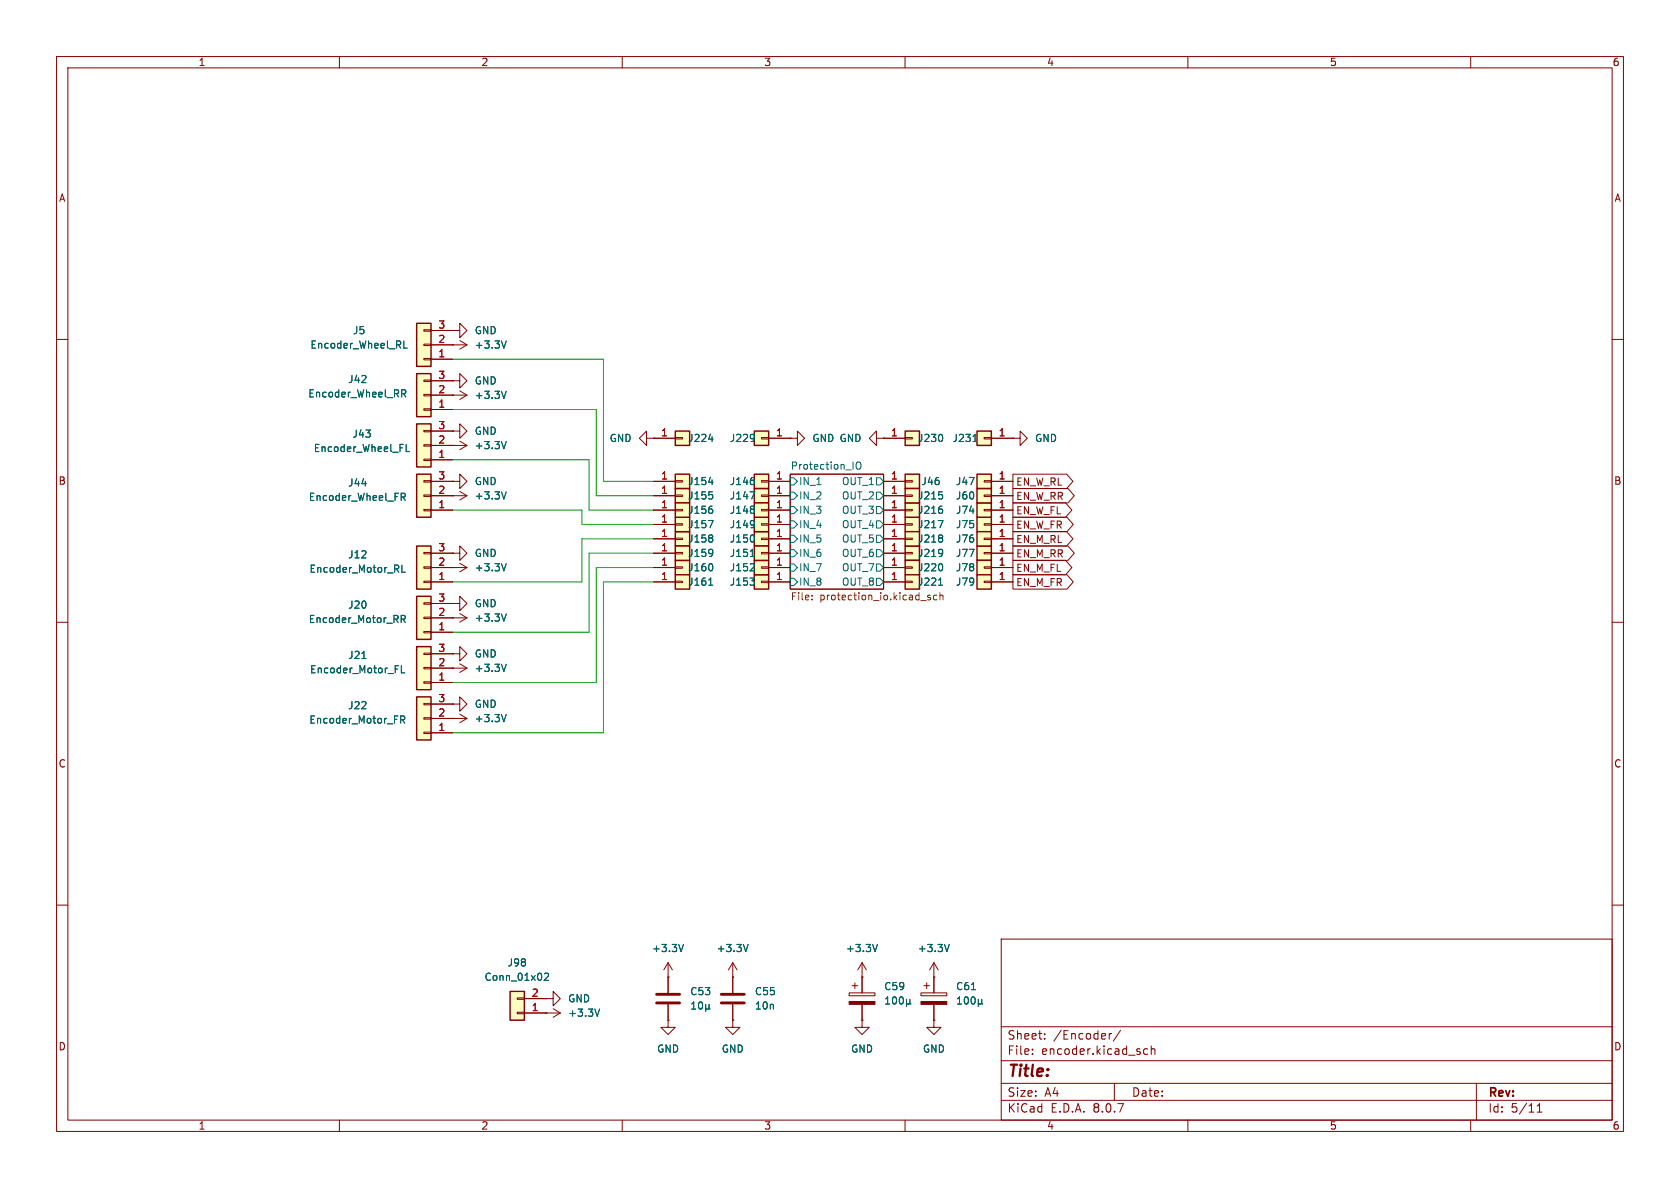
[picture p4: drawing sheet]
<svg xmlns="http://www.w3.org/2000/svg" width="297mm" height="210mm" viewBox="0 0 297 210" stroke-linecap="round" stroke-linejoin="round" font-family="sans-serif">
<g fill="none" stroke="#840000" stroke-width=".18">
<path d="M10 10h277v190h-277zM12 12h273v186h-273zM60 10v2M110 10v2M160 10v2M210 10v2M260 10v2M10 60h2M285 60h2M139.7 83.8h16.5v20.3h-16.5zM10 110h2M285 110h2"/>
<path d="M10 160h2M177 166h108v32h-108zM285 160h2M60 198v2M110 198v2M160 198v2M177 194.5h108M177 191.5h108M177 187.5h108M177 181.5h108M182.5 186.3v.1M182.5 185.5v.1"/>
<path d="M184.7 183.6v.1M184.7 182.8v.1M196.1 182.7v1M196.5 182.7l-.3 .1-.1 .2M197 191.5v3M198.1 182.1l-1.3 2M202.9 185.5l-.4-.1-.3 .3v.4l.1 .2h.6M203.5 185.5l.2-.1 .4 .1 .1 .9M203.5 184.9v1.5M210 198v2M260 198v2M261 191.5v6.5"/>
<path d="M271.7 196.6h.9M271.7 195.5l.5-.4v1.5"/>
</g>
<g fill="none" stroke="#006464" stroke-width=".18">
<path d="M139.7 92.1h.6l.7 .6-.7 .6h-.6zM139.7 89.5h.6l.7 .7-.7 .6h-.6zM139.7 97.2h.6l.7 .6-.7 .6h-.6zM139.7 94.6h.6l.7 .7-.7 .6h-.6zM139.7 87h.6l.7 .6-.7 .7h-.6zM139.7 84.5h.6l.7 .6-.7 .6h-.6zM139.7 99.7h.6l.7 .6-.7 .7h-.6zM151.4 81.9l.3-.2a.43 .43 0 0 1 .5 .4v.4a.42 .42 0 0 1-.4 .5 .42 .42 0 0 1-.4-.5zM154.9 92.1h.7l.6 .6-.6 .6h-.7zM154.9 89.5h.7l.6 .7-.6 .6h-.7zM154.9 97.2h.7l.6 .6-.6 .6h-.7zM154.9 94.6h.7l.6 .7-.6 .6h-.7z"/>
<path d="M154.9 87h.7l.6 .6-.6 .7h-.7zM154.9 84.5h.7l.6 .6-.6 .6h-.7zM154.9 99.7h.7l.6 .6-.6 .7h-.7zM139.7 102.2h.6l.7 .7-.7 .6h-.6zM154.9 102.2h.7l.6 .7-.6 .6h-.7z"/>
</g>
<path d="M143.5 105.9v.1M143.5 105.3v.1M164.5 105.3l-.3-.1-.2 .2 .1 .2 .4 .1v.3h-.5M165.6 105.3l-.3-.1-.3 .2 .1 .6h.5M166.2 105.3l.1-.1 .4 .1v.7M166.2 104.8v1.2" fill="none" stroke="#725600" stroke-width=".18"/>
<path d="M119.4 86.4h2.5v2.5h-2.5z" fill="#ffffc2"/>
<path d="M115.6 87.6h3.8M119.4 87.5h1.2v.3h-1.2z" fill="none" stroke="#840000" stroke-width=".18"/>
<path d="M119.4 86.4h2.5v2.5h-2.5z" fill="none" stroke="#840000" stroke-width=".25"/>
<path d="M125.3 86.9h.6M125.9 87.5l.1 .2-.1 .4" fill="none" stroke="#006464" stroke-width=".18"/>
<path d="M119.4 94h2.5v2.5h-2.5z" fill="#ffffc2"/>
<path d="M115.6 95.3h3.8M119.4 95.1h1.2v.3h-1.2z" fill="none" stroke="#840000" stroke-width=".18"/>
<path d="M119.4 94h2.5v2.5h-2.5z" fill="none" stroke="#840000" stroke-width=".25"/>
<path d="M125.9 94.6l.1 .2-.1 .2M125.9 95.2l.1 .1-.1 .5" fill="none" stroke="#006464" stroke-width=".18"/>
<path d="M119.4 99.1h2.5v2.5h-2.5z" fill="#ffffc2"/>
<path d="M115.6 100.3h3.8M119.4 100.2h1.2v.3h-1.2z" fill="none" stroke="#840000" stroke-width=".18"/>
<path d="M119.4 99.1h2.5v2.5h-2.5z" fill="none" stroke="#840000" stroke-width=".25"/>
<path d="M125.9 99.8l.1 .3-.1 .7" fill="none" stroke="#006464" stroke-width=".18"/>
<path d="M119.4 96.5h2.5v2.6h-2.5z" fill="#ffffc2"/>
<path d="M115.6 97.8h3.8M119.4 97.7h1.2v.2h-1.2z" fill="none" stroke="#840000" stroke-width=".18"/>
<path d="M119.4 96.5h2.5v2.6h-2.5z" fill="none" stroke="#840000" stroke-width=".25"/>
<path d="M125.9 97.2a1.07 1.07 0 0 1-.1 1M126 97.6l-.1 .2" fill="none" stroke="#006464" stroke-width=".18"/>
<path d="M119.4 101.6h2.5v2.5h-2.5z" fill="#ffffc2"/>
<g fill="none" stroke="#840000" stroke-width=".18">
<path d="M80 97.8h1.3v1.3l1.2-1.3-1.2-1.3v1.3M80 97.8h.1M81.3 99.6l1.2 .7M80 100.3h.1M80 106.7h1.3v1.3l1.2-1.3-1.2-1.3v1.3M80 106.7h.1M80 109.2h.1M80 100.3h2.5M80 109.2h2.5M81.3 108.5l1.2 .7M82.5 100.3l-1.2 .8M82.5 109.2l-1.2 .8"/>
<path d="M115.6 102.9h3.8M119.4 102.7h1.2v.3h-1.2z"/>
</g>
<path d="M119.4 101.6h2.5v2.5h-2.5z" fill="none" stroke="#840000" stroke-width=".25"/>
<path d="M89.5 99.6l-.4 1.3M89.5 108.5l-.4 1.3M125.3 103.4h.7" fill="none" stroke="#006464" stroke-width=".18"/>
<path d="M119.4 91.4h2.5v2.6h-2.5z" fill="#ffffc2"/>
<path d="M115.6 92.7h3.8M119.4 92.6h1.2v.2h-1.2z" fill="none" stroke="#840000" stroke-width=".18"/>
<path d="M119.4 91.4h2.5v2.6h-2.5z" fill="none" stroke="#840000" stroke-width=".25"/>
<path d="M125.2 92h.9l-.6 1.3" fill="none" stroke="#006464" stroke-width=".18"/>
<path d="M119.4 88.9h2.5v2.5h-2.5z" fill="#ffffc2"/>
<path d="M80 87.6h.1M80 87.6h2.5M81.3 86.9l1.2 .7M82.5 87.6l-1.2 .8M115.6 90.2h3.8M119.4 90h1.2v.3h-1.2z" fill="none" stroke="#840000" stroke-width=".18"/>
<path d="M119.4 88.9h2.5v2.5h-2.5z" fill="none" stroke="#840000" stroke-width=".25"/>
<path d="M89.5 86.9l-.4 1.3M125.9 90l.1 .2-.1 .5" fill="none" stroke="#006464" stroke-width=".18"/>
<path d="M119.4 76.2h2.5v2.5h-2.5z" fill="#ffffc2"/>
<path d="M115.6 77.5h3.8M119.4 77.3h1.2v.3h-1.2z" fill="none" stroke="#840000" stroke-width=".18"/>
<path d="M119.4 76.2h2.5v2.5h-2.5z" fill="none" stroke="#840000" stroke-width=".25"/>
<path d="M125.3 77.6h.8" fill="none" stroke="#006464" stroke-width=".18"/>
<path d="M119.4 83.8h2.5v2.6h-2.5z" fill="#ffffc2"/>
<path d="M115.6 85.1h3.8M119.4 85h1.2v.2h-1.2z" fill="none" stroke="#840000" stroke-width=".18"/>
<path d="M119.4 83.8h2.5v2.6h-2.5z" fill="none" stroke="#840000" stroke-width=".25"/>
<path d="M125.3 85.2h.8" fill="none" stroke="#006464" stroke-width=".18"/>
<path d="M73.7 66h2.5v7.7h-2.5z" fill="#ffffc2"/>
<path d="M74.9 67.2h1.3v.2h-1.3zM74.9 69.7h1.3v.3h-1.3zM74.9 72.3h1.3v.2h-1.3zM76.2 72.4h3.8M76.2 69.9h3.8M76.2 67.3h3.8" fill="none" stroke="#840000" stroke-width=".18"/>
<path d="M73.7 66h2.5v7.7h-2.5z" fill="none" stroke="#840000" stroke-width=".25"/>
<path d="M71 68.9h.5l.2 .2-.1 .4-.6 .1M71.3 69.6l.4 .6" fill="none" stroke="#006464" stroke-width=".18"/>
<path d="M73.7 74.9h2.5v7.7h-2.5z" fill="#ffffc2"/>
<path d="M74.9 76.1h1.3v.2h-1.3zM74.9 78.6h1.3v.3h-1.3zM76.2 78.7h3.8M76.2 76.2h3.8M74.9 81.2h1.3v.2h-1.3zM76.2 81.3h3.8" fill="none" stroke="#840000" stroke-width=".18"/>
<path d="M73.7 74.9h2.5v7.7h-2.5z" fill="none" stroke="#840000" stroke-width=".25"/>
<path d="M71.8 78.6v1.2h.6" fill="none" stroke="#006464" stroke-width=".18"/>
<path d="M73.7 83.8h2.5v7.6h-2.5z" fill="#ffffc2"/>
<g fill="none" stroke="#840000" stroke-width=".18">
<path d="M80 58.4h1.3v1.3l1.2-1.3-1.2-1.2v1.2M80 58.4h.1M80 61h.1M80 69.9h.1M80 67.3h1.3v1.3l1.2-1.3-1.2-1.3v1.3M80 67.3h.1M80 61h2.5M80 69.9h2.5M81.3 60.2l1.2 .8M81.3 69.1l1.2 .8M82.5 61l-1.2 .7M82.5 69.9l-1.2 .7"/>
<path d="M74.9 85h1.3v.2h-1.3zM74.9 87.5h1.3v.3h-1.3zM74.9 90h1.3v.3h-1.3zM76.2 90.2h3.8M76.2 87.6h3.8M76.2 85.1h3.8M80 85.1h1.3v1.3l1.2-1.3-1.2-1.3v1.3M80 85.1h.1"/>
</g>
<path d="M73.7 83.8h2.5v7.6h-2.5z" fill="none" stroke="#840000" stroke-width=".25"/>
<path d="M89.5 60.3l-.4 1.2M89.5 69.2l-.4 1.2M70.9 87.2h.5l.3 .2-.2 .4-.6 .1M71.2 87.9l.5 .6" fill="none" stroke="#006464" stroke-width=".18"/>
<path d="M73.7 57.2h2.5v7.6h-2.5z" fill="#ffffc2"/>
<path d="M74.9 58.3h1.3v.2h-1.3zM76.2 58.4h3.8M74.9 60.8h1.3v.3h-1.3zM74.9 63.4h1.3v.2h-1.3zM76.2 63.5h3.8M76.2 61h3.8M150.1 175.5h4.6v.5h-4.6zM150.6 174.2h1M151.1 173.7v1.1M152.4 172.7v2.8M152.4 177.5v2.8" fill="none" stroke="#840000" stroke-width=".18"/>
<path d="M73.7 57.2h2.5v7.6h-2.5z" fill="none" stroke="#840000" stroke-width=".25"/>
<path d="M71.4 60.3v1.2h.6M156.6 177.5h.7M156.6 176.6l.3-.4v1.3M158 176.3l.1-.1a.68 .68 0 0 1 .4 .7 .68 .68 0 0 1-.4 .6 .84 .84 0 0 1-.1-1.2zM159.1 176.3l.2-.1a.68 .68 0 0 1 .4 .7 .68 .68 0 0 1-.4 .6l-.2-.1-.1-.4zM160.3 177.3l.1 .2h.3l.2-.2M160.3 176.6v1.3M160.9 177.3l.1 .2M160.9 176.6v.7" fill="none" stroke="#006464" stroke-width=".18"/>
<path d="M150.1 177h4.6v.5h-4.6z" fill="#840000" stroke="#840000" stroke-width=".18"/>
<path d="M90.2 175.3h2.5v5h-2.5z" fill="#ffffc2"/>
<g fill="none" stroke="#840000" stroke-width=".18">
<path d="M80 118.1h.1M80 118.1h2.5M81.3 117.3l1.2 .8M82.5 118.1l-1.2 .8M91.4 176.4h1.3v.3h-1.3zM91.4 178.9h1.3v.3h-1.3zM92.7 179.1h6.4M92.7 176.5h3.8M96.5 176.5h1.3v-1.2l1.3 1.2-1.3 1.3v-1.3M96.5 176.5h.1M96.5 179.1h.1M97.8 178.3l1.3 .8"/>
<path d="M99.1 179.1l-1.3 .7M118.1 172.7h.1M118.1 170.2l-.8 1.3M118.1 170.2v5.3M118.1 177.5v2.8M118.1 170.2l.8 1.3M129.5 172.7h.1M129.5 170.2l-.7 1.3M129.5 170.2v5.3M129.5 177.5v2.8M129.5 170.2l.8 1.3M152.4 172.7h.1"/>
<path d="M152.4 170.2l-.8 1.3M152.4 170.2v2.5M152.4 170.2l.8 1.3M162.8 175.5h4.6v.5h-4.6zM163.3 174.2h1M163.8 173.7v1.1M165.1 172.7h.1M165.1 170.2v5.3M165.1 177.5v2.8M165.1 170.2l-.8 1.3M165.1 170.2l.8 1.3M118.1 180.3v1.3h1.3l-1.3 1.3-1.3-1.3h1.3"/>
<path d="M118.1 180.3h.1M129.5 180.3v1.3h1.3l-1.3 1.3-1.2-1.3h1.2M129.5 180.3h.1M152.4 180.3v1.3h1.3l-1.3 1.3-1.3-1.3h1.3M152.4 180.3h.1M165.1 180.3v1.3h1.3l-1.3 1.3-1.3-1.3h1.3M165.1 180.3h.1"/>
</g>
<path d="M90.2 175.3h2.5v5h-2.5z" fill="none" stroke="#840000" stroke-width=".25"/>
<g fill="none" stroke="#006464" stroke-width=".18">
<path d="M89.5 117.4l-.4 1.3M96.2 172.2l.5-.2 .3 .4-.8 .9h.8M106 178.4l-.4 1.2M120.8 166.9l-.4 1.3M122.3 178.4h.7M122.3 177.5l.3-.4v1.3M123.7 177.2l.1-.1a.68 .68 0 0 1 .4 .6 .68 .68 0 0 1-.4 .7 .84 .84 0 0 1-.1-1.2zM124.8 178.2l.1 .2h.3l.2-.2M124.8 177.5v1.3M125.4 178.2l.1 .2M125.4 177.5v.7M132.3 166.9l-.5 1.3"/>
<path d="M155.1 166.9l-.4 1.3M167.8 166.9l-.4 1.3M169.3 177.5h.7M169.3 176.6l.3-.4v1.3M170.6 176.3l.2-.1a.68 .68 0 0 1 .4 .7 .68 .68 0 0 1-.4 .6l-.2-.1-.1-.4zM171.7 175h.8M171.8 176.3l.2-.1a.68 .68 0 0 1 .4 .7 .68 .68 0 0 1-.4 .6l-.2-.1-.1-.4zM173 177.3l.1 .2h.3l.2-.2M173 176.6v1.3M173.6 177.3l.1 .2M173.6 176.6v.7"/>
</g>
<path d="M116.1 177.3h4M116.1 175.8h4M127.5 177.3h4.1M127.5 175.8h4.1" fill="none" stroke="#840000" stroke-width=".51"/>
<path d="M162.8 177h4.6v.5h-4.6z" fill="#840000" stroke="#840000" stroke-width=".18"/>
<path d="M73.7 114.3h2.5v7.6h-2.5z" fill="#ffffc2"/>
<path d="M74.9 115.4h1.3v.3h-1.3zM74.9 118h1.3v.2h-1.3zM76.2 118.1h3.8M76.2 115.6h3.8M74.9 120.5h1.3v.3h-1.3zM76.2 120.7h3.8" fill="none" stroke="#840000" stroke-width=".18"/>
<path d="M73.7 114.3h2.5v7.6h-2.5z" fill="none" stroke="#840000" stroke-width=".25"/>
<path d="M64 116.4h.7M69.9 117.7h.6M71 117.7v1.2h.6" fill="none" stroke="#006464" stroke-width=".18"/>
<path d="M73.7 96.5h2.5v7.6h-2.5z" fill="#ffffc2"/>
<path d="M74.9 97.7h1.3v.2h-1.3zM76.2 97.8h3.8M74.9 100.2h1.3v.3h-1.3zM74.9 102.7h1.3v.3h-1.3zM76.2 102.9h3.8M76.2 100.3h3.8" fill="none" stroke="#840000" stroke-width=".18"/>
<path d="M73.7 96.5h2.5v7.6h-2.5z" fill="none" stroke="#840000" stroke-width=".25"/>
<path d="M71 99.9v1.3h.7" fill="none" stroke="#006464" stroke-width=".18"/>
<path d="M73.7 105.4h2.5v7.6h-2.5z" fill="#ffffc2"/>
<path d="M74.9 106.6h1.3v.2h-1.3zM74.9 109.1h1.3v.2h-1.3zM74.9 111.6h1.3v.3h-1.3zM76.2 111.8h3.8M76.2 109.2h3.8M76.2 106.7h3.8" fill="none" stroke="#840000" stroke-width=".18"/>
<path d="M73.7 105.4h2.5v7.6h-2.5z" fill="none" stroke="#840000" stroke-width=".25"/>
<path d="M70.9 109.4h.6l.2-.2-.1-.3-.7-.1v1.3M71.2 109.4l.5 .7" fill="none" stroke="#006464" stroke-width=".18"/>
<path d="M73.7 123.2h2.5v7.6h-2.5z" fill="#ffffc2"/>
<g fill="none" stroke="#840000" stroke-width=".18">
<path d="M80 115.6h1.3v1.2l1.2-1.2-1.2-1.3v1.3M80 115.6h.1M74.9 124.3h1.3v.3h-1.3zM74.9 126.9h1.3v.2h-1.3zM74.9 129.4h1.3v.3h-1.3zM76.2 129.5h3.8M76.2 127h6.3M76.2 124.5h3.8M80 124.5h1.3v-1.3l1.2 1.3-1.2 1.2v-1.2M80 124.5h.1M80 127h.1M81.3 126.2l1.2 .8"/>
<path d="M82.5 127l-1.2 .8"/>
</g>
<path d="M73.7 123.2h2.5v7.6h-2.5z" fill="none" stroke="#840000" stroke-width=".25"/>
<path d="M70.8 127.2h.6l.2-.2-.1-.3-.7-.1v1.2M71.1 127.2l.5 .6M89.5 126.3l-.4 1.3" fill="none" stroke="#006464" stroke-width=".18"/>
<path d="M172.7 96.5h2.6v2.6h-2.6z" fill="#ffffc2"/>
<path d="M174 97.7h1.3v.2h-1.3zM175.3 97.8h3.8" fill="none" stroke="#840000" stroke-width=".18"/>
<path d="M172.7 96.5h2.6v2.6h-2.6z" fill="none" stroke="#840000" stroke-width=".25"/>
<path d="M172.7 99.1h2.6v2.5h-2.6z" fill="#ffffc2"/>
<path d="M174 100.2h1.3v.3h-1.3zM175.3 100.3h3.8" fill="none" stroke="#840000" stroke-width=".18"/>
<path d="M172.7 99.1h2.6v2.5h-2.6z" fill="none" stroke="#840000" stroke-width=".25"/>
<path d="M172.7 101.6h2.6v2.5h-2.6z" fill="#ffffc2"/>
<path d="M174 102.7h1.3v.3h-1.3zM175.3 102.9h3.8" fill="none" stroke="#840000" stroke-width=".18"/>
<path d="M172.7 101.6h2.6v2.5h-2.6z" fill="none" stroke="#840000" stroke-width=".25"/>
<path d="M172.7 91.4h2.6v2.6h-2.6z" fill="#ffffc2"/>
<path d="M174 92.6h1.3v.2h-1.3zM175.3 92.7h3.8" fill="none" stroke="#840000" stroke-width=".18"/>
<path d="M172.7 91.4h2.6v2.6h-2.6z" fill="none" stroke="#840000" stroke-width=".25"/>
<path d="M133.3 94h2.6v2.5h-2.6z" fill="#ffffc2"/>
<path d="M134.6 95.1h1.3v.3h-1.3zM135.9 95.3h3.8" fill="none" stroke="#840000" stroke-width=".18"/>
<path d="M133.3 94h2.6v2.5h-2.6z" fill="none" stroke="#840000" stroke-width=".25"/>
<path d="M133.3 94.7l.1 .3-.1 .7" fill="none" stroke="#006464" stroke-width=".18"/>
<path d="M172.7 88.9h2.6v2.5h-2.6z" fill="#ffffc2"/>
<path d="M174 90h1.3v.3h-1.3zM175.3 90.2h3.8" fill="none" stroke="#840000" stroke-width=".18"/>
<path d="M172.7 88.9h2.6v2.5h-2.6z" fill="none" stroke="#840000" stroke-width=".25"/>
<path d="M133.3 91.4h2.6v2.6h-2.6z" fill="#ffffc2"/>
<path d="M134.6 92.6h1.3v.2h-1.3zM135.9 92.7h3.8" fill="none" stroke="#840000" stroke-width=".18"/>
<path d="M133.3 91.4h2.6v2.6h-2.6z" fill="none" stroke="#840000" stroke-width=".25"/>
<path d="M133.3 92.1a1.07 1.07 0 0 1-.1 1.1M133.4 92.6l-.1 .1" fill="none" stroke="#006464" stroke-width=".18"/>
<path d="M133.3 101.6h2.6v2.5h-2.6z" fill="#ffffc2"/>
<path d="M134.6 102.7h1.3v.3h-1.3zM135.9 102.9h3.8" fill="none" stroke="#840000" stroke-width=".18"/>
<path d="M133.3 101.6h2.6v2.5h-2.6z" fill="none" stroke="#840000" stroke-width=".25"/>
<path d="M132.6 102.2h.8l-.4 .5M133.3 102.7l.1 .2-.1 .5" fill="none" stroke="#006464" stroke-width=".18"/>
<path d="M133.3 99.1h2.6v2.5h-2.6z" fill="#ffffc2"/>
<path d="M134.6 100.2h1.3v.3h-1.3zM135.9 100.3h3.8" fill="none" stroke="#840000" stroke-width=".18"/>
<path d="M133.3 99.1h2.6v2.5h-2.6z" fill="none" stroke="#840000" stroke-width=".25"/>
<path d="M133.3 99.7l.1 .2-.1 .3-.7 .7h.8" fill="none" stroke="#006464" stroke-width=".18"/>
<path d="M172.7 94h2.6v2.5h-2.6z" fill="#ffffc2"/>
<path d="M174 95.1h1.3v.3h-1.3zM175.3 95.3h3.8" fill="none" stroke="#840000" stroke-width=".18"/>
<path d="M172.7 94h2.6v2.5h-2.6z" fill="none" stroke="#840000" stroke-width=".25"/>
<path d="M172.7 86.4h2.6v2.5h-2.6z" fill="#ffffc2"/>
<path d="M174 87.5h1.3v.3h-1.3zM175.3 87.6h3.8" fill="none" stroke="#840000" stroke-width=".18"/>
<path d="M172.7 86.4h2.6v2.5h-2.6z" fill="none" stroke="#840000" stroke-width=".25"/>
<path d="M160 83.8h2.6v2.6h-2.6z" fill="#ffffc2"/>
<path d="M154.9 77.5v-1.3l-1.2 1.3 1.2 1.2v-1.2h1.3M156.2 77.5h.1M156.2 85.1h3.8M160 85h1.3v.2h-1.3z" fill="none" stroke="#840000" stroke-width=".18"/>
<path d="M160 83.8h2.6v2.6h-2.6z" fill="none" stroke="#840000" stroke-width=".25"/>
<path d="M160 91.4h2.6v2.6h-2.6z" fill="#ffffc2"/>
<path d="M156.2 92.7h3.8M160 92.6h1.3v.2h-1.3z" fill="none" stroke="#840000" stroke-width=".18"/>
<path d="M160 91.4h2.6v2.6h-2.6z" fill="none" stroke="#840000" stroke-width=".25"/>
<path d="M165.9 92h.8l-.5 1.3" fill="none" stroke="#006464" stroke-width=".18"/>
<path d="M160 96.5h2.6v2.6h-2.6z" fill="#ffffc2"/>
<path d="M156.2 97.8h3.8M160 97.7h1.3v.2h-1.3z" fill="none" stroke="#840000" stroke-width=".18"/>
<path d="M160 96.5h2.6v2.6h-2.6z" fill="none" stroke="#840000" stroke-width=".25"/>
<path d="M166.5 97.2h.1a1.07 1.07 0 0 1-.1 1M166.6 97.6l-.1 .2" fill="none" stroke="#006464" stroke-width=".18"/>
<path d="M160 99.1h2.6v2.5h-2.6z" fill="#ffffc2"/>
<path d="M156.2 100.3h3.8M160 100.2h1.3v.3h-1.3z" fill="none" stroke="#840000" stroke-width=".18"/>
<path d="M160 99.1h2.6v2.5h-2.6z" fill="none" stroke="#840000" stroke-width=".25"/>
<path d="M166.5 99.8l.1 .3-.1 .7" fill="none" stroke="#006464" stroke-width=".18"/>
<path d="M160 94h2.6v2.5h-2.6z" fill="#ffffc2"/>
<path d="M156.2 95.3h3.8M160 95.1h1.3v.3h-1.3z" fill="none" stroke="#840000" stroke-width=".18"/>
<path d="M160 94h2.6v2.5h-2.6z" fill="none" stroke="#840000" stroke-width=".25"/>
<path d="M166.5 94.6l.1 .2-.1 .2M166.5 95.2l.1 .1-.1 .5" fill="none" stroke="#006464" stroke-width=".18"/>
<path d="M160 88.9h2.6v2.5h-2.6z" fill="#ffffc2"/>
<path d="M156.2 90.2h3.8M160 90h1.3v.3h-1.3z" fill="none" stroke="#840000" stroke-width=".18"/>
<path d="M160 88.9h2.6v2.5h-2.6z" fill="none" stroke="#840000" stroke-width=".25"/>
<path d="M166.5 90l.1 .2-.1 .5" fill="none" stroke="#006464" stroke-width=".18"/>
<path d="M160 86.4h2.6v2.5h-2.6z" fill="#ffffc2"/>
<path d="M156.2 87.6h3.8M160 87.5h1.3v.3h-1.3z" fill="none" stroke="#840000" stroke-width=".18"/>
<path d="M160 86.4h2.6v2.5h-2.6z" fill="none" stroke="#840000" stroke-width=".25"/>
<path d="M166 86.9h.6M166.5 87.5l.1 .2-.1 .4" fill="none" stroke="#006464" stroke-width=".18"/>
<path d="M160 101.6h2.6v2.5h-2.6z" fill="#ffffc2"/>
<path d="M80 78.7h.1M80 76.2h1.3v1.3l1.2-1.3-1.2-1.3v1.3M80 76.2h.1M80 78.7h2.5M81.3 78l1.2 .7M82.5 78.7l-1.2 .8M114.3 77.5v-1.3l-1.3 1.3 1.3 1.2v-1.2h1.3M115.6 77.5h.1M179.1 77.5h1.2v-1.3l1.3 1.3-1.3 1.2v-1.2M179.1 77.5h.1M156.2 102.9h3.8M160 102.7h1.3v.3h-1.3z" fill="none" stroke="#840000" stroke-width=".18"/>
<path d="M160 101.6h2.6v2.5h-2.6z" fill="none" stroke="#840000" stroke-width=".25"/>
<path d="M89.5 78l-.4 1.3M165.9 103.4h.7" fill="none" stroke="#006464" stroke-width=".18"/>
<path d="M160 76.2h2.6v2.5h-2.6z" fill="#ffffc2"/>
<path d="M139.7 77.5h1.3v-1.3l1.2 1.3-1.2 1.2v-1.2M139.7 77.5h.1M156.2 77.5h3.8M160 77.3h1.3v.3h-1.3z" fill="none" stroke="#840000" stroke-width=".18"/>
<path d="M160 76.2h2.6v2.5h-2.6z" fill="none" stroke="#840000" stroke-width=".25"/>
<path d="M166.5 76.9l.1 .4-.1 .6" fill="none" stroke="#006464" stroke-width=".18"/>
<path d="M133.3 86.4h2.6v2.5h-2.6z" fill="#ffffc2"/>
<path d="M134.6 87.5h1.3v.3h-1.3zM135.9 87.6h3.8" fill="none" stroke="#840000" stroke-width=".18"/>
<path d="M133.3 86.4h2.6v2.5h-2.6z" fill="none" stroke="#840000" stroke-width=".25"/>
<path d="M132.6 86.9h.8l-.5 1.3" fill="none" stroke="#006464" stroke-width=".18"/>
<path d="M133.3 76.2h2.6v2.5h-2.6z" fill="#ffffc2"/>
<path d="M134.6 77.3h1.3v.3h-1.3zM135.9 77.5h3.8" fill="none" stroke="#840000" stroke-width=".18"/>
<path d="M133.3 76.2h2.6v2.5h-2.6z" fill="none" stroke="#840000" stroke-width=".25"/>
<path d="M133.3 76.8v.1a1.07 1.07 0 0 1-.1 1M133.4 77.3l-.1 .2" fill="none" stroke="#006464" stroke-width=".18"/>
<path d="M133.3 83.8h2.6v2.6h-2.6z" fill="#ffffc2"/>
<path d="M134.6 85h1.3v.2h-1.3zM135.9 85.1h3.8" fill="none" stroke="#840000" stroke-width=".18"/>
<path d="M133.3 83.8h2.6v2.6h-2.6z" fill="none" stroke="#840000" stroke-width=".25"/>
<path d="M133.3 84.9l.1 .2-.1 .5" fill="none" stroke="#006464" stroke-width=".18"/>
<path d="M133.3 88.9h2.6v2.5h-2.6z" fill="#ffffc2"/>
<path d="M134.6 90h1.3v.3h-1.3zM135.9 90.2h3.8" fill="none" stroke="#840000" stroke-width=".18"/>
<path d="M133.3 88.9h2.6v2.5h-2.6z" fill="none" stroke="#840000" stroke-width=".25"/>
<path d="M133.3 89.5l.1 .2-.1 .3M133.3 90.1l.1 .2-.1 .4" fill="none" stroke="#006464" stroke-width=".18"/>
<path d="M133.3 96.5h2.6v2.6h-2.6z" fill="#ffffc2"/>
<path d="M134.6 97.7h1.3v.2h-1.3zM135.9 97.8h3.8" fill="none" stroke="#840000" stroke-width=".18"/>
<path d="M133.3 96.5h2.6v2.6h-2.6z" fill="none" stroke="#840000" stroke-width=".25"/>
<path d="M132.6 98.4h.8" fill="none" stroke="#006464" stroke-width=".18"/>
<path d="M172.7 76.2h2.6v2.5h-2.6z" fill="#ffffc2"/>
<path d="M174 77.3h1.3v.3h-1.3zM175.3 77.5h3.8" fill="none" stroke="#840000" stroke-width=".18"/>
<path d="M172.7 76.2h2.6v2.5h-2.6z" fill="none" stroke="#840000" stroke-width=".25"/>
<path d="M172 78h.7" fill="none" stroke="#006464" stroke-width=".18"/>
<path d="M172.7 83.8h2.6v2.6h-2.6z" fill="#ffffc2"/>
<g fill="none" stroke="#840000" stroke-width=".18">
<path d="M76.2 58.4h3.8M80 58.4h.1M76.2 63.5h3.8M76.2 61h3.8M76.2 78.7h3.8M76.2 76.2h3.8M76.2 72.4h3.8M76.2 69.9h3.8M76.2 67.3h3.8M80 78.7h.1M80 76.2h.1M80 67.3h.1"/>
<path d="M80 69.9h.1M80 61h.1M115.6 77.5h.1M115.6 77.5h3.8M135.9 77.5h3.8M139.7 77.5h.1M156.2 77.5h.1M156.2 77.5h3.8M175.3 77.5h3.8M179.1 77.5h.1M76.2 85.1h3.8M76.2 87.6h3.8"/>
<path d="M76.2 90.2h3.8M76.2 97.8h3.8M76.2 81.3h3.8M80 87.6h.1M80 85.1h.1M80 97.8h.1M115.6 85.1h3.8M115.6 87.6h3.8M115.6 92.7h3.8M115.6 90.2h3.8M115.6 95.3h3.8M115.6 97.8h3.8"/>
<path d="M135.9 85.1h3.8M135.9 87.6h3.8M135.9 92.7h3.8M135.9 90.2h3.8M135.9 95.3h3.8M135.9 97.8h3.8M156.2 85.1h3.8M156.2 87.6h3.8M156.2 92.7h3.8M156.2 90.2h3.8M156.2 95.3h3.8M156.2 97.8h3.8"/>
<path d="M174 85h1.3v.2h-1.3zM175.3 85.1h3.8M175.3 87.6h3.8M175.3 92.7h3.8M175.3 90.2h3.8M175.3 95.3h3.8M175.3 97.8h3.8M179.1 94h9.5l1.1 1.3-1.1 1.2h-9.5zM179.1 83.8h9.5l1.1 1.3-1.1 1.3h-9.5zM179.1 99.1h9.3l1.1 1.2-1.1 1.3h-9.3zM179.1 96.5h9.7l1.1 1.3-1.1 1.3h-9.7zM179.1 91.4h9.5l1.1 1.3-1.1 1.3h-9.5z"/>
<path d="M179.1 86.4h9.7l1.1 1.2-1.1 1.3h-9.7zM179.1 88.9h9.3l1.1 1.3-1.1 1.2h-9.3zM76.2 100.3h3.8M76.2 102.9h3.8M76.2 111.8h3.8M76.2 109.2h3.8M76.2 106.7h3.8M76.2 118.1h3.8M76.2 115.6h3.8M80 109.2h.1M80 106.7h.1M80 100.3h.1"/>
<path d="M80 118.1h.1M80 115.6h.1M115.6 100.3h3.8M115.6 102.9h3.8M135.9 100.3h3.8M135.9 102.9h3.8M156.2 100.3h3.8M156.2 102.9h3.8M175.3 100.3h3.8M175.3 102.9h3.8M179.1 101.6h9.5l1.1 1.3-1.1 1.2h-9.5zM76.2 129.5h3.8"/>
<path d="M76.2 127h3.8M76.2 124.5h3.8M76.2 120.7h3.8M80 127h.1M80 124.5h.1M92.7 179.1h3.8M92.7 176.5h3.8M96.5 179.1h.1M96.5 176.5h.1M118.1 172.7h.1M118.1 172.7v2.8M118.1 177.5v2.8"/>
<path d="M129.5 172.7h.1M129.5 172.7v2.8M129.5 177.5v2.8M152.4 172.7h.1M152.4 172.7v2.8M152.4 177.5v2.8M165.1 172.7h.1M165.1 172.7v2.8M165.1 177.5v2.8M118.1 180.3h.1M129.5 180.3h.1M152.4 180.3h.1"/>
<path d="M165.1 180.3h.1"/>
</g>
<path d="M172.7 83.8h2.6v2.6h-2.6z" fill="none" stroke="#840000" stroke-width=".25"/>
<path d="M80 72.4h25.4v15.2h10.2M80 63.5h26.7v21.6h8.9M80 81.3h24.1v8.9h11.5M80 90.2h22.9v2.5h12.7M115.6 95.3h-12.7v7.6h-22.9M115.6 97.8h-11.5v14h-24.1M115.6 100.3h-10.2v20.4h-25.4M115.6 102.9h-8.9v26.6h-26.7" fill="none" stroke="#009600" stroke-width=".18"/>
<g fill="none" stroke="#006464" stroke-width=".18">
<path d="M71 68.9h.5l.2 .2-.1 .4-.6 .1M71.3 69.6l.4 .6M71.4 60.3v1.2h.6M71.8 78.6v1.2h.6M89.5 78l-.4 1.3M89.5 69.2l-.4 1.2M89.5 60.3l-.4 1.2M125.3 77.6h.8M133.3 76.8v.1a1.07 1.07 0 0 1-.1 1M133.4 77.3l-.1 .2M166.5 76.9l.1 .4-.1 .6M172 78h.7"/>
<path d="M70.9 87.2h.5l.3 .2-.2 .4-.6 .1M71 99.9v1.3h.7M71.2 87.9l.5 .6M89.5 86.9l-.4 1.3M89.5 99.6l-.4 1.3M125.2 92h.9l-.6 1.3M125.3 85.2h.8M125.3 86.9h.6M125.9 87.5l.1 .2-.1 .4M125.9 90l.1 .2-.1 .5M125.9 94.6l.1 .2-.1 .2M125.9 95.2l.1 .1-.1 .5"/>
<path d="M125.9 97.2a1.07 1.07 0 0 1-.1 1M125.9 99.8l.1 .3-.1 .7M126 97.6l-.1 .2M132.6 86.9h.8l-.5 1.3M132.6 98.4h.8M133.3 99.7l.1 .2-.1 .3-.7 .7h.8M133.3 84.9l.1 .2-.1 .5M133.3 89.5l.1 .2-.1 .3M133.3 90.1l.1 .2-.1 .4M133.3 92.1a1.07 1.07 0 0 1-.1 1.1M133.3 94.7l.1 .3-.1 .7M133.4 92.6l-.1 .1"/>
<path d="M165.9 92h.8l-.5 1.3M166 86.9h.6M166.5 87.5l.1 .2-.1 .4M166.5 90l.1 .2-.1 .5M166.5 94.6l.1 .2-.1 .2M166.5 95.2l.1 .1-.1 .5M166.5 97.2h.1a1.07 1.07 0 0 1-.1 1M166.5 99.8l.1 .3-.1 .7M166.6 97.6l-.1 .2M64 116.4h.7M69.9 117.7h.6M70.9 109.4h.6l.2-.2-.1-.3-.7-.1v1.3"/>
<path d="M71 117.7v1.2h.6M71.2 109.4l.5 .7M89.5 108.5l-.4 1.3M89.5 117.4l-.4 1.3M125.3 103.4h.7M132.6 102.2h.8l-.4 .5M133.3 102.7l.1 .2-.1 .5M165.9 103.4h.7M70.8 127.2h.6l.2-.2-.1-.3-.7-.1v1.2M71.1 127.2l.5 .6M89.5 126.3l-.4 1.3M96.2 172.2l.5-.2 .3 .4-.8 .9h.8"/>
<path d="M106 178.4l-.4 1.2M120.8 166.9l-.4 1.3M122.3 178.4h.7M122.3 177.5l.3-.4v1.3M123.7 177.2l.1-.1a.68 .68 0 0 1 .4 .6 .68 .68 0 0 1-.4 .7 .84 .84 0 0 1-.1-1.2zM124.8 178.2l.1 .2h.3l.2-.2M124.8 177.5v1.3M125.4 178.2l.1 .2M125.4 177.5v.7M132.3 166.9l-.5 1.3M155.1 166.9l-.4 1.3M156.6 177.5h.7"/>
<path d="M156.6 176.6l.3-.4v1.3M158 176.3l.1-.1a.68 .68 0 0 1 .4 .7 .68 .68 0 0 1-.4 .6 .84 .84 0 0 1-.1-1.2zM159.1 176.3l.2-.1a.68 .68 0 0 1 .4 .7 .68 .68 0 0 1-.4 .6l-.2-.1-.1-.4zM160.3 177.3l.1 .2h.3l.2-.2M160.3 176.6v1.3M160.9 177.3l.1 .2M160.9 176.6v.7M167.8 166.9l-.4 1.3M169.3 177.5h.7M169.3 176.6l.3-.4v1.3M170.6 176.3l.2-.1a.68 .68 0 0 1 .4 .7 .68 .68 0 0 1-.4 .6l-.2-.1-.1-.4zM171.7 175h.8"/>
<path d="M171.8 176.3l.2-.1a.68 .68 0 0 1 .4 .7 .68 .68 0 0 1-.4 .6l-.2-.1-.1-.4zM173 177.3l.1 .2h.3l.2-.2M173 176.6v1.3M173.6 177.3l.1 .2M173.6 176.6v.7"/>
</g>
<text font-size="2.8" fill="#840000" x="178" y="190.9">Title:</text>
<g font-size="2.1" fill="#840000">
<text x="178" y="184">Sheet:</text>
<text x="186.2" y="184">/Encoder/</text>
<text x="178" y="186.7">File:</text>
<text x="184.1" y="186.7">encoder.kicad_sch</text>
<text x="178" y="196.9">KiCad</text>
<text x="178" y="194.1">Size:</text>
<text x="184.7" y="194.1">A4</text>
<text x="185.7" y="196.9">E.D.A.</text>
<text x="193.3" y="196.9">8.0.7</text>
<text x="200" y="194.1">Date:</text>
<text x="263" y="194.3">Rev:</text>
<text x="263" y="196.9">Id:</text>
<text x="267.1" y="196.9">5/11</text>
</g>
<g font-size="1.8" fill="#840000">
<text x="35" y="11.9">1</text>
<text x="85" y="11.9">2</text>
<text x="135" y="11.9">3</text>
<text x="185" y="11.9">4</text>
<text x="235" y="11.9">5</text>
<text x="285" y="11.9">6</text>
<text x="10.3" y="35.9">A</text>
<text x="285.3" y="35.9">A</text>
<text x="10.3" y="85.9">B</text>
<text x="179.5" y="86">EN_W_RL</text>
<text x="179.5" y="88.6">EN_W_RR</text>
<text x="285.3" y="85.9">B</text>
<text x="179.5" y="93.7">EN_W_FR</text>
<text x="179.5" y="91.1">EN_W_FL</text>
<text x="179.5" y="96.2">EN_M_RL</text>
<text x="179.5" y="101.3">EN_M_FL</text>
<text x="179.5" y="98.7">EN_M_RR</text>
<text x="179.5" y="103.8">EN_M_FR</text>
<text x="10.3" y="135.9">C</text>
<text x="285.3" y="135.9">C</text>
<text x="10.3" y="185.9">D</text>
<text x="285.3" y="185.9">D</text>
<text x="35" y="199.9">1</text>
<text x="85" y="199.9">2</text>
<text x="135" y="199.9">3</text>
<text x="185" y="199.9">4</text>
<text x="235" y="199.9">5</text>
<text x="285" y="199.9">6</text>
</g>
<g font-size="1.8" fill="#006464">
<text x="62.3" y="59.3">J5</text>
<text x="83.8" y="59.3">GND</text>
<text x="54.8" y="61.8">Encoder_Wheel_RL</text>
<text x="83.8" y="61.8">+3.3V</text>
<text x="54.4" y="70.5">Encoder_Wheel_RR</text>
<text x="61.5" y="67.9">J42</text>
<text x="83.8" y="68.2">GND</text>
<text x="83.8" y="70.7">+3.3V</text>
<text x="62.2" y="77.6">J43</text>
<text x="83.8" y="77.1">GND</text>
<text x="55.4" y="80.1">Encoder_Wheel_FL</text>
<text x="83.8" y="79.6">+3.3V</text>
<text x="107.7" y="78.3">GND</text>
<text x="121.6" y="78.3">J224</text>
<text x="128.9" y="78.3">J229</text>
<text x="139.7" y="83.1">Protection_IO</text>
<text x="143.5" y="78.3">GND GND</text>
<text x="162.2" y="78.3">J230</text>
<text x="168.3" y="78.3">J231</text>
<text x="182.9" y="78.3">GND</text>
<text x="54.5" y="88.7">Encoder_Wheel_FR</text>
<text x="61.5" y="86.2">J44</text>
<text x="83.8" y="86">GND</text>
<text x="83.8" y="88.5">+3.3V</text>
<text x="121.6" y="88.5">J155</text>
<text x="121.6" y="86">J154</text>
<text x="128.9" y="88.5">J147</text>
<text x="128.9" y="86">J146</text>
<text x="141.2" y="88.5">IN_2</text>
<text x="141.2" y="86">IN_1</text>
<text x="148.7" y="88.5">OUT_2</text>
<text x="148.7" y="86">OUT_1</text>
<text x="162.2" y="88.5">J215</text>
<text x="162.8" y="86">J46</text>
<text x="168.9" y="88.5">J60</text>
<text x="168.9" y="86">J47</text>
<text x="121.6" y="93.6">J157</text>
<text x="121.6" y="91">J156</text>
<text x="128.9" y="93.6">J149</text>
<text x="128.9" y="91">J148</text>
<text x="141.2" y="93.6">IN_4</text>
<text x="141.2" y="91">IN_3</text>
<text x="148.7" y="93.6">OUT_4</text>
<text x="148.7" y="91">OUT_3</text>
<text x="162.2" y="93.6">J217</text>
<text x="162.2" y="91">J216</text>
<text x="168.9" y="93.6">J75</text>
<text x="168.9" y="91">J74</text>
<text x="54.6" y="101.4">Encoder_Motor_RL</text>
<text x="61.5" y="98.9">J12</text>
<text x="83.8" y="98.7">GND</text>
<text x="83.8" y="101.2">+3.3V</text>
<text x="121.6" y="96.1">J158</text>
<text x="121.6" y="101.2">J160</text>
<text x="121.6" y="98.7">J159</text>
<text x="128.9" y="96.1">J150</text>
<text x="128.9" y="101.2">J152</text>
<text x="128.9" y="98.7">J151</text>
<text x="141.2" y="98.7">IN_6</text>
<text x="141.2" y="96.1">IN_5</text>
<text x="141.2" y="101.2">IN_7</text>
<text x="148.7" y="98.7">OUT_6</text>
<text x="148.7" y="96.1">OUT_5</text>
<text x="148.7" y="101.2">OUT_7</text>
<text x="162.2" y="98.7">J219</text>
<text x="162.2" y="101.2">J220</text>
<text x="162.2" y="96.1">J218</text>
<text x="168.9" y="98.7">J77</text>
<text x="168.9" y="101.2">J78</text>
<text x="168.9" y="96.1">J76</text>
<text x="61.5" y="107.8">J20</text>
<text x="83.8" y="107.5">GND</text>
<text x="121.6" y="103.7">J161</text>
<text x="128.9" y="103.7">J153</text>
<text x="141.2" y="103.7">IN_8</text>
<text x="148.7" y="103.7">OUT_8</text>
<text x="162.2" y="103.7">J221</text>
<text x="168.9" y="103.7">J79</text>
<text x="54.5" y="110.3">Encoder_Motor_RR</text>
<text x="83.8" y="110.1">+3.3V</text>
<text x="54.7" y="119.2">Encoder_Motor_FL</text>
<text x="61.5" y="116.7">J21</text>
<text x="83.8" y="116.4">GND</text>
<text x="83.8" y="119">+3.3V</text>
<text x="61.5" y="125.6">J22</text>
<text x="83.8" y="125.3">GND</text>
<text x="54.6" y="128.1">Encoder_Motor_FR</text>
<text x="83.8" y="127.9">+3.3V</text>
<text x="85.6" y="173.6">Conn_01x02</text>
<text x="89.6" y="171">J98</text>
<text x="115.2" y="168.5">+3.3V</text>
<text x="126.6" y="168.5">+3.3V</text>
<text x="149.5" y="168.5">+3.3V</text>
<text x="162.2" y="168.5">+3.3V</text>
<text x="100.3" y="177.4">GND</text>
<text x="100.3" y="179.9">+3.3V</text>
<text x="121.9" y="176.1">C53</text>
<text x="133.4" y="176.1">C55</text>
<text x="133.4" y="178.7">10n</text>
<text x="156.2" y="175.2">C59</text>
<text x="168.9" y="175.2">C61</text>
<text x="116.1" y="186.3">GND</text>
<text x="127.5" y="186.3">GND</text>
<text x="150.4" y="186.3">GND</text>
<text x="163.1" y="186.3">GND</text>
</g>
<g font-size="1.8" fill="#a90000">
<text x="77.4" y="58.2">3</text>
<text x="77.4" y="63.2">1</text>
<text x="77.4" y="60.7">2</text>
<text x="77.4" y="69.6">2</text>
<text x="77.4" y="67.1">3</text>
<text x="77.4" y="72.1">1</text>
<text x="77.4" y="75.9">3</text>
<text x="116.8" y="77.2">1</text>
<text x="137.1" y="77.2">1</text>
<text x="157.4" y="77.2">1</text>
<text x="176.5" y="77.2">1</text>
<text x="77.4" y="81">1</text>
<text x="77.4" y="78.5">2</text>
<text x="77.4" y="89.9">1</text>
<text x="77.4" y="87.4">2</text>
<text x="77.4" y="84.8">3</text>
<text x="116.8" y="87.4">1</text>
<text x="116.8" y="89.9">1</text>
<text x="116.8" y="84.8">1</text>
<text x="137.1" y="87.4">1</text>
<text x="137.1" y="84.8">1</text>
<text x="137.1" y="89.9">1</text>
<text x="157.4" y="84.8">1</text>
<text x="157.4" y="89.9">1</text>
<text x="157.4" y="87.4">1</text>
<text x="176.5" y="89.9">1</text>
<text x="176.5" y="87.4">1</text>
<text x="176.5" y="84.8">1</text>
<text x="116.8" y="95">1</text>
<text x="116.8" y="92.5">1</text>
<text x="137.1" y="95">1</text>
<text x="137.1" y="92.5">1</text>
<text x="157.4" y="92.5">1</text>
<text x="157.4" y="95">1</text>
<text x="176.5" y="92.5">1</text>
<text x="176.5" y="95">1</text>
<text x="77.4" y="100.1">2</text>
<text x="77.4" y="97.5">3</text>
<text x="116.8" y="100.1">1</text>
<text x="116.8" y="97.5">1</text>
<text x="137.1" y="100.1">1</text>
<text x="137.1" y="97.5">1</text>
<text x="157.4" y="97.5">1</text>
<text x="157.4" y="100.1">1</text>
<text x="176.5" y="97.5">1</text>
<text x="176.5" y="100.1">1</text>
<text x="77.4" y="102.6">1</text>
<text x="77.4" y="106.4">3</text>
<text x="116.8" y="102.6">1</text>
<text x="137.1" y="102.6">1</text>
<text x="157.4" y="102.6">1</text>
<text x="176.5" y="102.6">1</text>
<text x="77.4" y="111.5">1</text>
<text x="77.4" y="109">2</text>
<text x="77.4" y="117.9">2</text>
<text x="77.4" y="115.3">3</text>
<text x="77.4" y="120.4">1</text>
<text x="77.4" y="124.2">3</text>
<text x="77.4" y="129.3">1</text>
<text x="77.4" y="126.7">2</text>
<text x="93.9" y="178.8">1</text>
<text x="93.9" y="176.3">2</text>
</g>
<g font-size="1.8" fill="#725600">
<text x="139.7" y="106.5">File:</text>
<text x="144.9" y="106.5">protection_io.kicad_sch</text>
</g>
</svg>
